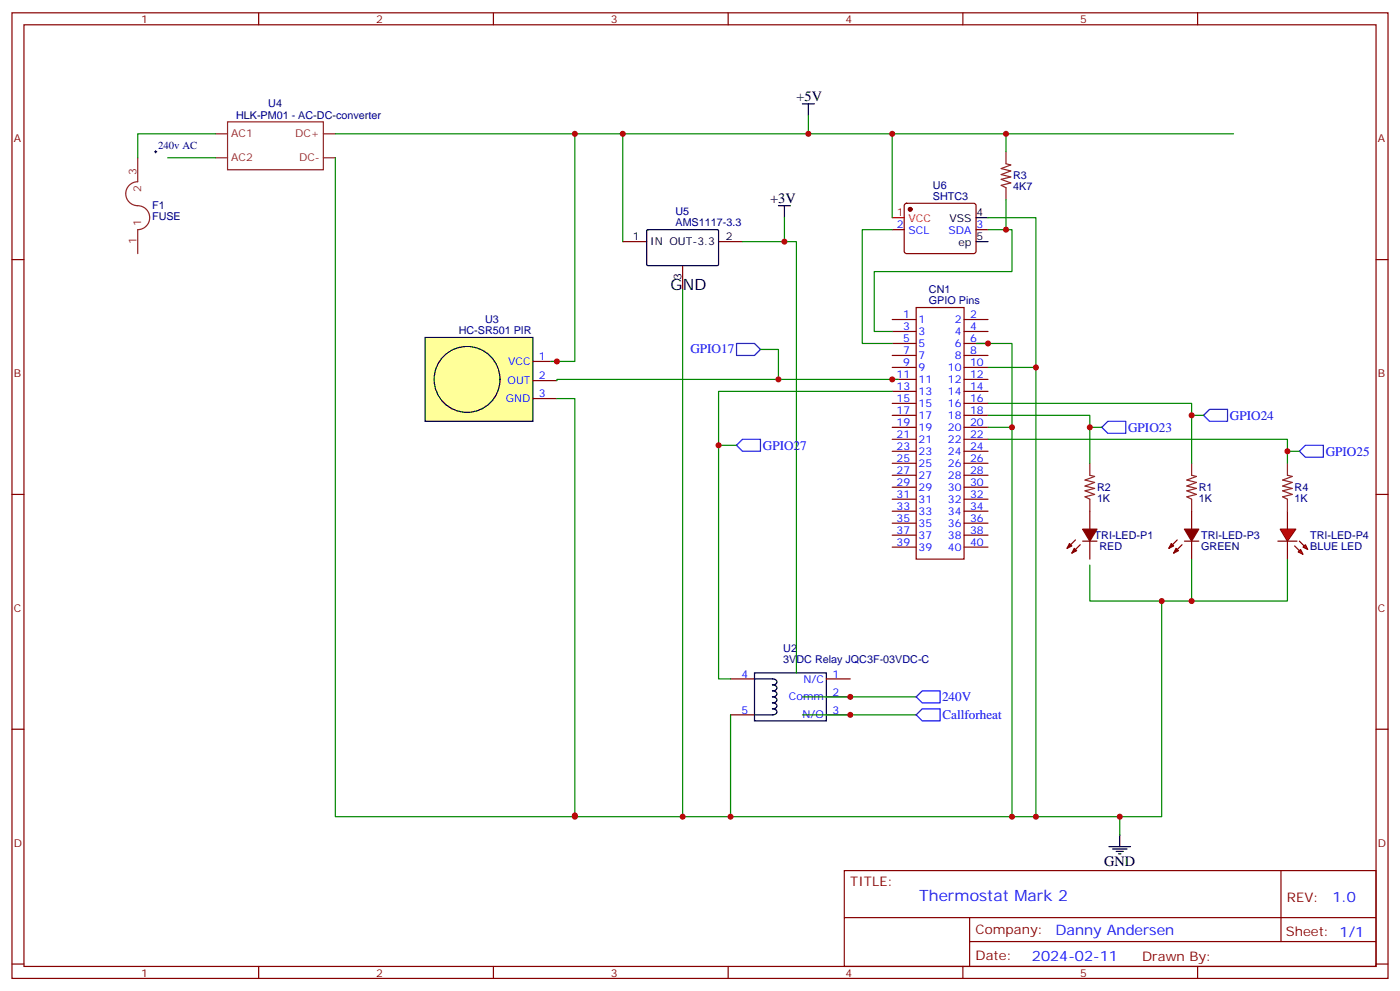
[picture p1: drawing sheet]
<svg xmlns="http://www.w3.org/2000/svg" width="412mm" height="292mm" viewBox="0 0 412 292" stroke-linecap="round" stroke-linejoin="round" font-family="sans-serif">
<g fill="none" stroke="#870000" stroke-width=".35">
<path d="M3.5 3.8h405.4v284.3h-405.4zM7.1 7.3h398.2v277.3h-398.2zM76.2 3.8v3.5M145.3 3.8v3.5M214.5 3.8v3.5M283.6 3.8v3.5M352.8 3.8v3.5M3.5 76.4h3.6M405.3 76.4h3.6M3.5 145.6h3.6M405.3 145.6h3.6M3.5 214.7h3.6"/>
<path d="M405.3 214.7h3.6M248.7 256.4h156.6v28.2h-156.6zM377.3 256.4v20.9M248.7 270.2h156.5M285.6 277.3h119.6M285.6 270.2v14.1M3.5 283.9h3.6M76.2 284.6v3.5M145.3 284.6v3.5M214.5 284.6v3.5M283.6 284.6v3.5M352.8 284.6v3.5"/>
<path d="M405.3 283.9h3.6"/>
</g>
<path d="M63.5 39.4h3.5M67 35.9h28.2v14.1h-28.2zM95.2 39.4h3.6M40.6 46.5v7a3.6 3.6 0 0 0-3.5 4 3.6 3.6 0 0 0 4.2 3.1 3.5 3.5 0 0 1 2.8 3.9 3.5 3.5 0 0 1-3.5 3.1v7.1M63.5 46.5h3.5M95.2 46.5h3.6" fill="none" stroke="#8c2424" stroke-width=".35"/>
<path d="M45.5 44.7h.7M45.9 44.3v.7" fill="none" stroke="#000" stroke-width=".29"/>
<path d="M125.2 99.4h31.8v24.7h-31.8z" fill="#ff9" stroke="#000" stroke-width=".35"/>
<g fill="none" stroke="#000" stroke-width=".35">
<path d="M236.4 30.6h3.5M238.1 30.6v3.5M229.3 60.6h3.5M231.1 60.6v3.5M222.2 198.2h21.2v14.1h-21.2zM222.2 199.9l6 .1 .4 .3 .2 .7-.6 .6-.7 .1 .7 .1 .6 .6-.2 .7-1.1 .3 .7 .1 .6 .6-.2 .8-1.1 .3 .7 .1 .6 .6-.2 .7-1.1 .4 .7 .1 .6 .6-.2 .7-1.1 .3 1.1 .4 .2 .7-.2 .4-1.1 .3h-5.3M326.7 249.3h6.3M327.7 250h4.3M328.8 250.7h2.1M329.5 251.4h.7M329.8 245.8v3.5"/>
<circle cx="137.6" cy="111.7" r="9.7"/>
</g>
<g fill="none" stroke="#870000" stroke-width=".35">
<path d="M262.8 94.1h7.1M262.8 97.6h7.1M269.9 90.6h14.1v74h-14.1zM284 94.1h7M284 97.6h7M157 106.4h7M157 112.1h7M157 117.4h7M262.8 101.1h7.1M262.8 104.7h7.1M262.8 108.2h7.1M262.8 111.7h7.1"/>
<path d="M262.8 115.3h7.1M262.8 118.8h7.1M284 101.1h7M284 104.7h7M284 108.2h7M284 111.7h7M284 115.3h7M284 118.8h7M262.8 122.3h7.1M262.8 125.8h7.1M262.8 129.4h7.1M262.8 132.9h7.1"/>
<path d="M262.8 136.4h7.1M262.8 139.9h7.1M284 122.3h7M284 125.8h7M284 129.4h7M284 132.9h7M284 136.4h7M284 139.9h7M262.8 143.5h7.1M262.8 147h7.1M262.8 150.5h7.1M262.8 154.1h7.1"/>
<path d="M262.8 157.6h7.1M284 143.5h7M284 147h7M284 150.5h7M284 154.1h7M284 157.6h7M316.8 159l-2.5 2.5M318.9 159.3h4.2M321 150.5v5.3M321 159.3v5.3M346.8 159l-2.5 2.5M348.9 159.3h4.2"/>
<path d="M351 150.5v5.3M351 159.3v5.3M262.8 161.1h7.1M284 161.1h7M318.2 160.4l-2.5 2.5M348.2 160.4l-2.5 2.5M215.2 199.9h7M243.4 199.9h7.1M215.2 210.5h7M243.4 205.2h7.1M243.4 210.5h7.1"/>
</g>
<path d="M321 136.4v3.5l1.4 .4-2.8 1.1 2.8 .7-2.8 1 2.8 .7-2.8 .7 2.8 1.1-2.8 .7 1.4 .7v3.5M351 136.4v3.5l1.4 .4-2.8 1.1 2.8 .7-2.8 1 2.8 .7-2.8 .7 2.8 1.1-2.8 .7 1.4 .7v3.5" fill="none" stroke="#8c2424" stroke-width=".35"/>
<g fill="#870000" stroke="#870000" stroke-width=".35">
<path d="M318.9 155.8h4.2l-2.1 3.5z"/>
<path d="M315 160.1l.7 .7-1.4 .7z"/>
<path d="M316.4 161.5l.7 .7-1.4 .7z"/>
<path d="M348.9 155.8h4.2l-2.1 3.5z"/>
<path d="M345 160.1l.7 .7-1.4 .7z"/>
<path d="M346.4 161.5l.7 .7-1.4 .7z"/>
</g>
<g fill="none" stroke="#008700" stroke-width=".35">
<path d="M63.5 39.4h-22.9v7.1M98.8 39.4h264.6M169.3 39.4v67h-7M238.1 34.1v5.3M49.4 46.5h14.1M98.8 46.5v194h70.5v-.4M231.1 64.1v7.1M164 117.4h5.3v123.1h172.9v-63.5M224 102.9h5.3v8.8M262.8 115.3h-51.1v84.6h3.5M264.6 111.7h-100.6v.4M287.5 101.1h10.6v139.4"/>
<path d="M291 118.8h60v17.6M291 125.8h7.1M321 125.8h3.6M351 122.3h3.5M351 164.6v12.4h-30v-10.6M215.2 210.5v30M236.4 205.2h33.5M236.4 210.5h33.5M329.8 240.5v5.3"/>
</g>
<path d="M217 101.1h5.2l1.8 1.8-1.8 1.8h-5.2zM326.3 124.1h5.3v3.5h-5.3l-1.7-1.8zM354.5 122.3l1.8-1.8h5.3v3.6h-5.3zM271.6 203.4h5.3v3.6h-5.3l-1.7-1.8zM271.6 208.7h5.3v3.6h-5.3l-1.7-1.8z" fill="none" stroke="#00f" stroke-width=".35"/>
<g fill="#f00" stroke="#870000" stroke-width=".35">
<path d="M377.1 155.8h4.6l-2.5 3.5z"/>
<path d="M376.4 159.3h5.7z"/>
</g>
<g fill="#870000" stroke="#870000" stroke-width=".35">
<path d="M382.8 159.3l1.4 1.5z"/>
<path d="M381.4 160.8l1.4 1.4z"/>
</g>
<g fill="#f00" stroke="#870000" stroke-width=".35">
<path d="M383.8 161.1l.7-.7 .7 1.4z"/>
<path d="M382.4 162.5l.7-.7 .7 1.4z"/>
</g>
<path d="M183.4 71.2h7.1M201.1 78.2v7.1M211.7 71.2h7M262.8 67.6h3.5M266.6 60.1l.5-.2h19.7l.5 .2 .2 .5-.1 13.7-.6 .4-20-.1-.5-.6v-13.4zM287.5 67.6h3.5M379.2 150.5v5.3M379.2 159.3v5.3" fill="none" stroke="#870000" stroke-width=".35"/>
<path d="M296.3 44.7v3.5l1.4 .4-2.8 1 2.8 .7-2.8 1.1 2.8 .7-2.8 .7 2.8 1.1-2.8 .7 1.4 .7v3.5M379.2 136.4v3.5l1.4 .4-2.8 1.1 2.8 .7-2.8 1 2.8 .7-2.8 .7 2.8 1.1-2.8 .7 1.4 .7v3.5" fill="none" stroke="#8c2424" stroke-width=".35"/>
<g fill="none" stroke="#008700" stroke-width=".35">
<path d="M183.4 39.4v31.8M262.8 39.4v24.7M296.3 39.4v5.3M296.3 58.8v8.8M218.7 71.2h15.9v127M262.8 67.6h-8.8v33.5h8.8M291 67.6h7.1v12.4h-40.6v17.6h5.3M291 64.1h14.2v176.4M201.1 85.3v155.2M291 108.2h14.2M211.7 131.1h5.3M291 129.4h88.2v7"/>
<path d="M291 122.3h30v14.1M379.2 132.9h3.6M379.2 164.6v12.4h-28.2"/>
</g>
<path d="M217 131.1l1.7-1.7h5.3v3.5h-5.3zM382.8 132.9l1.7-1.8h5.3v3.6h-5.3z" fill="none" stroke="#00f" stroke-width=".35"/>
<path d="M190.6 67.8l.3-.2 20.6 .1 .2 .3-.1 10-.3 .2h-20.6l-.2-.3zM287.5 64.1h3.5M287.5 71.2h3.5" fill="none" stroke="#000" stroke-width=".35"/>
<circle cx="268.1" cy="61.6" r=".53" fill="#870000" stroke="#870000" stroke-width=".35"/>
<path d="M262.8 64.1h3.5" fill="none" stroke="#f00" stroke-width=".35"/>
<g fill="#c00">
<circle cx="351" cy="122.3" r=".88"/>
<circle cx="321" cy="125.8" r=".88"/>
<circle cx="238.1" cy="39.4" r=".88"/>
<circle cx="169.3" cy="240.5" r=".88"/>
<circle cx="342.2" cy="177" r=".88"/>
<circle cx="329.8" cy="240.5" r=".88"/>
<circle cx="215.2" cy="240.5" r=".88"/>
<circle cx="250.5" cy="210.5" r=".88"/>
<circle cx="250.5" cy="205.2" r=".88"/>
<circle cx="291" cy="101.1" r=".88"/>
<circle cx="298.1" cy="240.5" r=".88"/>
<circle cx="262.8" cy="111.7" r=".88"/>
<circle cx="164" cy="106.4" r=".88"/>
<circle cx="169.3" cy="240.1" r=".88"/>
<circle cx="169.3" cy="39.4" r=".88"/>
<circle cx="229.3" cy="111.7" r=".88"/>
<circle cx="298.1" cy="125.8" r=".88"/>
<circle cx="351" cy="177" r=".88"/>
<circle cx="379.2" cy="132.9" r=".88"/>
<circle cx="231.1" cy="71.2" r=".88"/>
<circle cx="201.1" cy="240.5" r=".88"/>
<circle cx="211.7" cy="131.1" r=".88"/>
<circle cx="183.4" cy="39.4" r=".88"/>
<circle cx="262.8" cy="39.4" r=".88"/>
<circle cx="305.2" cy="240.5" r=".88"/>
<circle cx="305.2" cy="108.2" r=".88"/>
<circle cx="296.3" cy="39.4" r=".88"/>
<circle cx="296.3" cy="67.6" r=".88"/>
</g>
<text font-size="4.6" x="197.6" y="85.3">GND</text>
<text font-size="4.6" fill="#00f" x="270.8" y="265.4">Thermostat Mark 2</text>
<g font-size="4.2">
<text x="234.6" y="29.9">+5V</text>
<text x="226.8" y="59.9">+3V</text>
<text x="325.3" y="255">GND</text>
</g>
<g font-size="4.2" fill="#00f">
<text x="392.5" y="265.6">1.0</text>
<text x="310.9" y="275.2">Danny Andersen</text>
<text x="304" y="283">2024-02-11</text>
</g>
<g font-size="3.9" fill="#00f">
<text x="203.4" y="104.1">GPIO17</text>
<text x="362.3" y="123.6">GPIO24</text>
<text x="332.3" y="127.2">GPIO23</text>
<text x="224.7" y="132.5">GPIO27</text>
<text x="390.5" y="134.2">GPIO25</text>
<text x="277.5" y="206.5">240V</text>
<text x="277.6" y="211.8">Callforheat</text>
</g>
<g font-size="3.9" fill="#800">
<text x="250.5" y="260.9">TITLE:</text>
<text x="379.1" y="265.6">REV:</text>
<text x="287.4" y="275.1">Company:</text>
<text x="378.7" y="275.8">Sheet: 1/1</text>
<text x="287.4" y="282.8">Date:</text>
<text x="336.4" y="282.9">Drawn By:</text>
</g>
<g font-size="3.2" fill="#800">
<text x="41.6" y="6.8">1</text>
<text x="110.8" y="6.8">2</text>
<text x="179.9" y="6.8">3</text>
<text x="249.1" y="6.8">4</text>
<text x="318.2" y="6.8">5</text>
<text x="4.1" y="41.9">A</text>
<text x="405.9" y="41.9">A</text>
<text x="4.1" y="111">B</text>
<text x="405.9" y="111">B</text>
<text x="4.1" y="180.2">C</text>
<text x="405.9" y="180.2">C</text>
<text x="4.1" y="249.3">D</text>
<text x="405.9" y="249.3">D</text>
<text x="41.6" y="287.6">1</text>
<text x="110.8" y="287.6">2</text>
<text x="179.9" y="287.6">3</text>
<text x="249.1" y="287.6">4</text>
<text x="318.2" y="287.6">5</text>
</g>
<g font-size="3.2" fill="#000080">
<text x="69.5" y="35.2">HLK-PM01 - AC-DC-converter</text>
<text x="79" y="31.6">U4</text>
<text x="46.6" y="43.8">240v AC</text>
<text x="298.4" y="52.8">R3</text>
<text x="274.8" y="58.8">SHTC3</text>
<text x="274.8" y="55.6">U6</text>
<text x="298.4" y="56">4K7</text>
<text x="44.8" y="64.8">FUSE</text>
<text x="44.8" y="61.6">F1</text>
<text x="199" y="63.4">U5</text>
<text x="199" y="66.6">AMS1117-3.3</text>
<text x="273.6" y="89.5">GPIO Pins</text>
<text x="273.6" y="86.3">CN1</text>
<text x="142.9" y="95.1">U3</text>
<text x="135.1" y="98.3">HC-SR501 PIR</text>
<text x="323.1" y="147.7">1K</text>
<text x="323.1" y="144.5">R2</text>
<text x="353.1" y="147.7">1K</text>
<text x="353.1" y="144.5">R1</text>
<text x="381.4" y="147.7">1K</text>
<text x="381.4" y="144.5">R4</text>
<text x="322.4" y="158.8">TRI-LED-P1</text>
<text x="323.8" y="161.8">RED</text>
<text x="353.8" y="161.8">GREEN</text>
<text x="353.8" y="158.7">TRI-LED-P3</text>
<text x="385.9" y="161.9">BLUE LED</text>
<text x="385.9" y="158.7">TRI-LED-P4</text>
<text x="230.7" y="195.3">3VDC Relay JQC3F-03VDC-C</text>
<text x="230.7" y="192.1">U2</text>
</g>
<g font-size="3.2" fill="#8d2323">
<text x="68.1" y="40.5">AC1</text>
<text x="86.9" y="40.5">DC+</text>
<text x="68.1" y="47.5">AC2</text>
<text x="88.1" y="47.5">DC-</text>
<text x="40.2" y="51.4" transform="rotate(-90 40.2 51.4)">3</text>
<text x="41.6" y="56.6" transform="rotate(-90 41.6 56.6)">2</text>
<text x="40.2" y="71.8" transform="rotate(-90 40.2 71.8)">1</text>
<text x="41.6" y="66.6" transform="rotate(-90 41.6 66.6)">1</text>
</g>
<g font-size="3.2" fill="#f00">
<text x="264.2" y="63.7">1</text>
<text x="267.7" y="65.5">VCC</text>
</g>
<g font-size="3.2">
<text x="279.7" y="65.5">VSS</text>
<text x="287.7" y="63.7">4</text>
<text x="186.4" y="70.8">1</text>
<text x="213.8" y="70.8">2</text>
<text x="287.7" y="70.8">5</text>
<text x="191.6" y="72.2">IN OUT-3.3</text>
<text x="282.3" y="72.6">ep</text>
<text x="200.7" y="82.3" transform="rotate(-90 200.7 82.3)">3</text>
</g>
<g font-size="3.2" fill="#00f">
<text x="264.2" y="67.3">2</text>
<text x="267.7" y="69">SCL</text>
<text x="279.4" y="69">SDA</text>
<text x="287.7" y="67.3">3</text>
<text x="266.1" y="93.7">1</text>
<text x="270.6" y="95.1">1</text>
<text x="281.3" y="95.1">2</text>
<text x="285.8" y="93.7">2</text>
<text x="266.1" y="97.3">3</text>
<text x="266.1" y="100.8">5</text>
<text x="270.6" y="98.7">3</text>
<text x="281.3" y="98.7">4</text>
<text x="285.8" y="97.3">4</text>
<text x="285.8" y="100.8">6</text>
<text x="149.7" y="107.5">VCC</text>
<text x="158.7" y="106.1">1</text>
<text x="266.1" y="104.3">7</text>
<text x="266.1" y="107.8">9</text>
<text x="270.6" y="102.2">5</text>
<text x="270.6" y="105.7">7</text>
<text x="281.3" y="102.2">6</text>
<text x="281.3" y="105.7">8</text>
<text x="285.8" y="104.3">8</text>
<text x="285.8" y="107.8">10</text>
<text x="149.5" y="113.1">OUT</text>
<text x="158.7" y="111.7">2</text>
<text x="264.1" y="111.4">11</text>
<text x="270.6" y="109.3">9</text>
<text x="270.6" y="112.8">11</text>
<text x="279.2" y="109.3">10</text>
<text x="279.2" y="112.8">12</text>
<text x="285.8" y="111.4">12</text>
<text x="149" y="118.4">GND</text>
<text x="158.7" y="117">3</text>
<text x="264.1" y="114.9">13</text>
<text x="264.1" y="118.4">15</text>
<text x="270.6" y="116.3">13</text>
<text x="270.6" y="119.8">15</text>
<text x="279.2" y="116.3">14</text>
<text x="279.2" y="119.8">16</text>
<text x="285.8" y="114.9">14</text>
<text x="285.8" y="118.4">16</text>
<text x="264.1" y="122">17</text>
<text x="264.1" y="125.5">19</text>
<text x="270.6" y="123.4">17</text>
<text x="279.2" y="123.4">18</text>
<text x="285.8" y="122">18</text>
<text x="285.8" y="125.5">20</text>
<text x="264.1" y="129">21</text>
<text x="270.6" y="126.9">19</text>
<text x="270.6" y="130.4">21</text>
<text x="279.2" y="126.9">20</text>
<text x="279.2" y="130.4">22</text>
<text x="285.8" y="129">22</text>
<text x="264.1" y="132.5">23</text>
<text x="264.1" y="136.1">25</text>
<text x="270.6" y="133.9">23</text>
<text x="270.6" y="137.5">25</text>
<text x="279.2" y="133.9">24</text>
<text x="279.2" y="137.5">26</text>
<text x="285.8" y="132.5">24</text>
<text x="285.8" y="136.1">26</text>
<text x="264.1" y="139.6">27</text>
<text x="264.1" y="143.1">29</text>
<text x="270.6" y="141">27</text>
<text x="279.2" y="141">28</text>
<text x="285.8" y="139.6">28</text>
<text x="285.8" y="143.1">30</text>
<text x="264.1" y="146.6">31</text>
<text x="270.6" y="144.5">29</text>
<text x="270.6" y="148.1">31</text>
<text x="279.2" y="144.5">30</text>
<text x="279.2" y="148.1">32</text>
<text x="285.8" y="146.6">32</text>
<text x="264.1" y="150.2">33</text>
<text x="264.1" y="153.7">35</text>
<text x="270.6" y="151.6">33</text>
<text x="270.6" y="155.1">35</text>
<text x="279.2" y="151.6">34</text>
<text x="279.2" y="155.1">36</text>
<text x="285.8" y="150.2">34</text>
<text x="285.8" y="153.7">36</text>
<text x="264.1" y="157.2">37</text>
<text x="264.1" y="160.8">39</text>
<text x="270.6" y="158.6">37</text>
<text x="279.2" y="158.6">38</text>
<text x="285.8" y="157.2">38</text>
<text x="285.8" y="160.8">40</text>
<text x="270.6" y="162.2">39</text>
<text x="279.2" y="162.2">40</text>
<text x="218.5" y="199.6">4</text>
<text x="236.7" y="201">N/C</text>
<text x="245.2" y="199.6">1</text>
<text x="232.4" y="206.3">Comm</text>
<text x="245.2" y="204.9">2</text>
<text x="218.5" y="210.1">5</text>
<text x="236.4" y="211.6">N/O</text>
<text x="245.2" y="210.1">3</text>
</g>
</svg>
